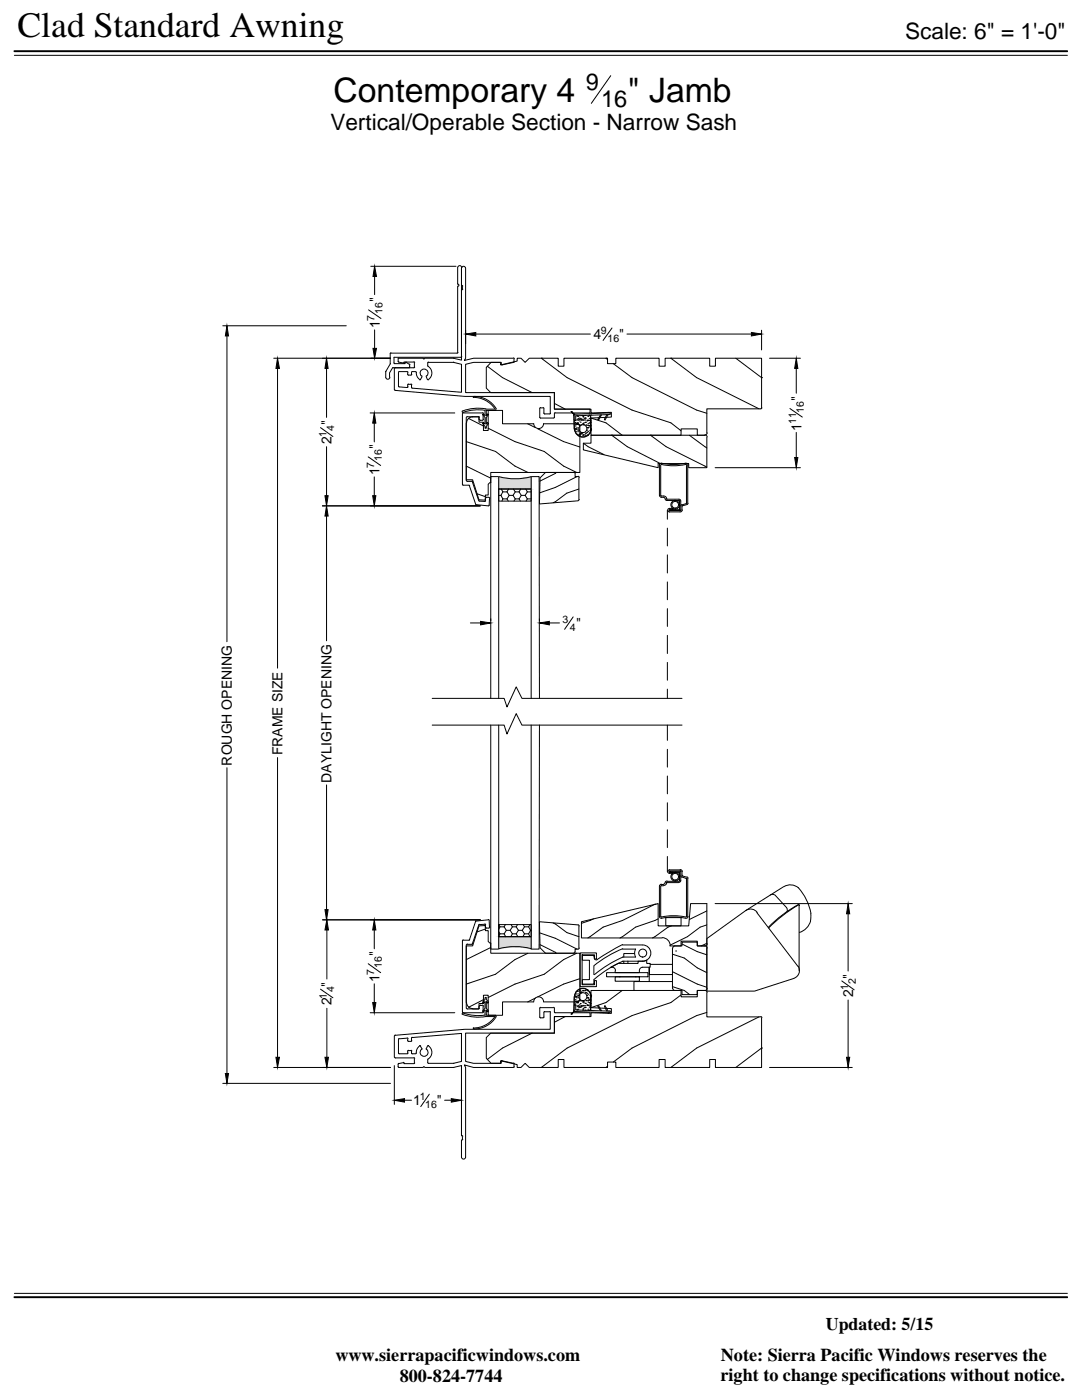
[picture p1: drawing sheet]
<svg xmlns="http://www.w3.org/2000/svg" width="216mm" height="279mm" viewBox="0 0 216 279" stroke-linecap="round" stroke-linejoin="round" font-family="sans-serif">
<!-- layer: DIM -->
<g fill="none" stroke="#000" stroke-width=".2">
<path d="M2.9 11h210.1M121.9 15.1l-3.9 5.5M74 53.1h17M74.7 55.2v3.6M44.5 65h24.6M45.3 67v61.1M54.6 71.5h23.3M55.4 73.5v59.8M65.2 73.5v9.8M73.5 61.8l2.5 1.8M74.7 65.8v3.7M92.9 65.9v2.7"/>
<path d="M94.9 66.7h22.9M122.1 65.5l-1.8 2.4M125.1 66.7h24.8M152 65.9v3.9M153.6 71.5h6.1M158.9 73.5v5M64 85.3l2.4 1.8M65.2 89.1v9.8M73.5 91.2l2.5 1.7M73.9 82.4h16.8M74.7 84.4v3.8M74.7 95.2v3.7"/>
<path d="M142.7 93.3h17M157.6 81.5l2.5 1.7M158.9 86.3v5M64.3 101h31.5M65.2 103v24.9M93.9 124.3h2M97.9 123.5v.4M107.6 123.5v.4M109.6 124.3h2M114.4 123.1l-1.7 2.5M45.3 153.2v61M55.4 151.2v59.8"/>
<path d="M65.2 156.6v24.9M64 197.4l2.4 1.7M64.3 183.6h31.5M65.2 185.6v9.8M73.5 192.3l2.5 1.8M74.7 185.6v3.7M74.7 196.3v3.8M142.7 180.3h27.4M168 195.8l2.4 1.7M169.2 182.4v11.4M169.2 199.6v11.4M44.5 216.2h33.4"/>
<path d="M54.6 213h23.3M65.2 201.2v9.8M73.9 202.1h16.8M78.7 212.7v7.7M80.7 219.6h1.4M85.7 218.4l-1.7 2.4M88.7 219.6h1.4M92.1 216.3v4.1M153.6 213h16.5M2.9 258.1h210.1"/>
</g>
<g fill="#000" stroke="#000" stroke-width=".2">
<path d="M74.7 53.1l.4 2.1h-.7zM45.3 65l.3 2h-.6zM55.4 71.5l.4 2h-.7zM65.2 71.5l.3 2h-.7zM74.4 69.5h.7l-.4 2zM92.9 66.7l2-.3v.6zM149.9 66.4l2.1 .3-2.1 .3zM158.9 71.5l.3 2h-.6zM64.8 98.9h.7l-.3 2.1zM74.4 98.9h.6l-.3 2.1zM74.7 82.4l.3 2h-.6zM158.6 91.3h.6l-.3 2z"/>
<path d="M65.2 101l.3 2h-.7zM95.9 124l2 .3-2 .4zM107.6 124.3l2-.3v.7zM65.2 183.6l.3 2h-.7zM64.8 181.5h.7l-.3 2.1zM74.7 183.6l.3 2h-.6zM169.2 180.3l.4 2.1h-.7zM45 214.2h.6l-.3 2zM55.1 211h.7l-.4 2zM64.8 211h.7l-.3 2zM74.4 200.1h.6l-.3 2zM78.7 219.6l2-.3v.7z"/>
<path d="M90.1 219.3l2 .3-2 .4zM168.9 211h.7l-.4 2z"/>
</g>
<!-- layer: PRODUCTS -->
<g fill="none" stroke="#000" stroke-width=".2">
<path d="M91.3 53.5v3.1l.1 .2M91.3 57.3v13.1M91.4 57l-.1 .2M91.5 56.7l.1 .2-.1 .2M92.1 53.5v17.7M92.1 53.4a.41 .41 0 0 0-.4-.4 .41 .41 0 0 0-.4 .4M92.1 57.8v14.1l-1.6-.4h-5.7l-.2 .2-.2-.2h-4.8M92.1 57v-3.7a.41 .41 0 0 1 .5-.1 .41 .41 0 0 1 .3 .4v17.9l-.2 .4 1.8-.4h7.9M92.2 57l.1 .1M92.3 57.1v.6M92.3 57.7l-.1 .1M77 74.2v1.1"/>
<path d="M77.8 75.3a.41 .41 0 0 1-.4 .4 .41 .41 0 0 1-.4-.4M77.9 72.6l-.9 1.5M77.9 72.5v.1M78 70.5h13.2M78 70.4l-.1 .2v2M78.3 73.5l-.6 .9v.9M78.4 73.4h4.2M78.5 73.3l-.2 .1M78.7 73.5v4.3M78.7 77.7l.2 .2M78.8 77.9l14 1.2h17v3.4M78.9 73.3l-.2 .2"/>
<path d="M79.4 71.6v.5M79.4 72.1l.2 .2M79.5 72.3l1 .1 .2-.1M79.6 71.4l-.2 .2M79.6 74.2h1.6M79.6 77.2l1.6 .1M79.7 74.2l-.2 .2v2.7l.2 .1M81 72.3l.7 .4M81.3 74.2l.1 .1M81.4 74.7l.1 .2M81.4 74.4v.3M81.4 76.8v.4"/>
<path d="M81.4 77.2l-.2 .1M81.5 76.7h.5M81.5 76.6l-.1 .2M81.7 72.7l.1 .1M81.7 72.8v.5M81.8 73.2l-.2 .2M82 76.6l.2 .2M82.2 74.7l-.2 .2h-.5M82.6 72.3h-2M82.6 72.2l.1 .2M82.7 72.4v.9M82.7 73.2l-.1 .2"/>
<path d="M82.9 74.2h-.7l-.1 .5M82.9 74.2l.2 .1a1.57 1.57 0 0 0 .6 1.4M83.9 75.7l-.2 .1M84.1 75l.1 .3M84.1 75.3l-.2 .4M85.1 75.3l.3 .5h.1M85.1 75v.3M85.1 75a.79 .79 0 0 0 .1-1.1 .79 .79 0 0 0-1.2 0 .79 .79 0 0 0 .1 1.1M85.4 73v.1M85.4 73.1a1.56 1.56 0 0 1 .1 2.6M85.5 72.3h5l1.6 .4v5.6l-9.9-.8-.1-.7M85.5 72.3l-.1 .1v.6"/>
<path d="M90.5 71.4h.1M90.5 72.3h.1M91.4 70.3l-.2 .2M92 71.3h-13.4v1.1l.2 .2h2l.1-.3h.2M92.1 71.1l-.1 .2M94.5 79.3a5.2 5.2 0 0 1 4.3 2.3M94.5 79.1a5.1 5.1 0 0 1 4.5 2.5M94.5 79.2v.2M97.2 73.1l3.1 2.3 5.9 3M100.2 72.8l-.2-.1v-.4h-5.5l-1.6 .4v5.7h17.7v3.3h7.1v.7h-6.9M102.5 71.4l.1 .2M102.6 71.6v.6"/>
<path d="M102.6 72.2l-.1 .1-2.4 .5M108 71.5h.1M108 71.5l5.2 3.9 12.9 6.4 7.8 2.6 2 1.6M120.9 71.5h.1M120.9 71.5l.3 .2M122.4 72.6l3.7 2.8 12.9 6.4 2 .7M133.9 71.5h.1M133.9 71.5l5.1 3.9 12.5 6.2M146.8 71.5l5.2 3.9M152 75.4h.1M92.3 82l-.1 .2 .2 .1M92.3 96.7l.1 .1"/>
<path d="M92.3 82.5v14.2M92.4 82.4h3.9M92.4 96.8h1.1M92.4 82.4l-.1 .1M93 88.1l5.9 2 3.9 2.9 2.6 1.3M93 93l4.9 2.4M93 83.3v12.6M93.1 95.9l.2 .2h.8M93.2 83.2h2.2M93.3 83.1l-.2 .2M93.5 83.5l3 1.5M93.6 96.8l.1 .1"/>
<path d="M93.7 97l1.2 3.7 2.6 .3 .2-1.5M94.1 96l.2 .1M94.2 96.1l1.3 3.8M94.3 83.2h1.3v1.1h.9v1.6h.9v-4h2.9v2.7l6.2-.1a.98 .98 0 0 0 1 1 .98 .98 0 0 0 1-.9h6.8l.3 .2 .1 9.5h-17.8v2h-.2l-.3 .3v2.2h-.6v1h-1.2l-1.3-4h-1.3v-11.4M94.3 83.2a1.24 1.24 0 0 0-1.2 1.2M95.2 98.5l1.6 .6M95.5 83.1l.1 .2M95.5 99.9l.2 .1M95.6 83.3v.4M95.6 83.7l.3 .2M96.3 82.4l.2 .1M96.4 82.5v1.2"/>
<path d="M96.5 83.7l-.3 .2h-.4M96.8 81.9h-2.5l-1.9 .4M96.8 99.5v.4M96.9 99.9l-.2 .2-1.1-.1M96.9 81.7h1.8M97 81.6l-2-.1-1.4 .1-1.3 .4M97.1 99.2h.4M97.1 99.2l-.2 .3M97.4 85.5l5.4 2.6 5.8 2 3.9 2.9 2.6 1.3M97.5 99.2l.2 .3M98.9 81.7v.2h-1.9v1l.3-.3 .2 .1-.5 .6v1.3l.3-.3 .2 .2-.5 .6v.4h-.2v-.4l-.5-.6 .2-.2 .3 .3v-1.3l-.5-.6 .2-.1 .3 .3v-1M99.5 95.1a12 12 0 0 0 6.5 0v2.5h-6.5z"/>
<path d="M99.5 97.6h6.5v2.4h-6.5zM99.5 98.9h.5M100 98.9l.3 .7M100 97.6l.3 .6M100.3 98.2h.9M100.3 99.6h.9M100.3 98.2l-.3 .7M100.3 99.6l-.2 .4M101.2 99.6l.2 .4M101.2 98.2l.4 .7M101.5 97.6l-.3 .6M101.6 98.9h.8"/>
<path d="M101.6 98.9l-.4 .7M102.4 98.9l.4 .7M102.4 97.6l.4 .6M102.8 98.2h.8M102.8 99.6h.8M102.8 98.2l-.4 .7M102.8 99.6l-.2 .4M103.6 99.6l.2 .4M103.6 98.2l.4 .7M103.9 97.6l-.3 .6M104 98.9h.8M104 98.9l-.4 .7"/>
<path d="M104.8 98.9l.4 .7M104.9 97.6l.3 .6M105.2 98.2h.8M105.2 99.6h.8M105.2 98.2l-.4 .7M105.2 99.6l-.2 .4M105.3 84.6l1.5 .7M107.3 85.6l5.2 2.5 3.2 1.1M107.8 81.4h.5M107.9 81.3l-.2 .2v1.8M108.4 81.3l.1 .2v1l.2 .1M109.9 82.4l-.2 .2h-1"/>
<path d="M110.6 83.3l-.1 .1h-2.7l-.1-.1M110.6 82.5v.8M110.6 80.5l2.2 1.2M110.8 82.4l-.2 .1M111 94.3l-3.2 1.7M113.9 82.2h.1M114 82.2h.1M114.5 82.7h.1M114.5 94.3h-5.7l-1 1.1-.2 5.2 7.8-.7M114.5 82.7v.3M114.5 82.7l.1 3M114.5 94.2l.3 .2"/>
<path d="M114.6 84.1a2.69 2.69 0 0 0 .9 2.9 1.68 1.68 0 0 0 2.5-1.5M114.6 82.8v1l.1 .1M114.7 82.6l-.1 .2M114.7 83.9h.1M114.8 84.3h.1M114.8 85h.1M114.8 85.8h.1M114.8 83.9h.1M114.8 94.5v.6h.5M114.8 83.9l-.2 .1M114.8 84.6h.1M114.8 85.7h.1"/>
<path d="M114.8 85.5h.1M114.8 84.8h.1M114.9 86.2h.1M114.9 83.8l-.1 .1M114.9 85.4h.1M115 85.7h.1M115 84.6l.7 .3M115.1 83h.1M115.1 84.5h.1M115.1 83.7h.1M115.1 84.7h.1M115.1 84.4h.1"/>
<path d="M115.1 95.1l-4.3 2.2-3.1 1.1M115.2 86.7h.1M115.2 83h.1M115.2 84.4h.1M115.3 83.1h.1M115.3 83.9h.1M115.3 84.6h.1M115.3 85.4h.1M115.3 86.2h.1M115.3 84.4h.1M115.3 85.8h.1M115.3 84.7h.1"/>
<path d="M115.3 83.6h.1M115.4 95.1l.2 .2M115.5 83.7h.1M115.5 85.8h.1M115.5 86.7h.1M115.5 83.4h.1M115.5 97.6l-2.4 .8-2.7 1.9M115.5 95.3v4.4M115.6 84h.1M115.6 99.7l-.2 .2M115.6 83.7h.1M115.6 86.9h.1"/>
<path d="M115.7 84.9h.1M115.7 86.5h.1M115.8 83.5h.1M115.8 84.3h.1M115.8 86.5h.1M115.8 86.7h.1M115.9 84.8h.1M115.9 86.4h.1M115.9 83.7h.1M116 83.9h.1M116 83.6h.1M116 86.5h.1"/>
<path d="M116.2 83.7h.1M116.3 83.1h.1M116.3 83.9h.1M116.3 84.6h.1M116.3 86.9h.1M116.3 86.8h.1M116.3 82.9h.1M116.3 84.5h.1M116.3 83.2h.1M116.3 84.8h.1M116.4 84.7h.1M116.4 88.4l1 .7 3.1 1.6"/>
<path d="M116.5 84.4h.1M116.5 83.8h.1M116.5 83.5h.1M116.6 86.8h.1M116.7 83.8h.1M116.7 83.4h.1M116.7 82.9h.1M116.8 83.5h.1M116.8 84.3h.1M116.8 86.5h.1M116.8 86.9h.1M116.9 84.8h.1"/>
<path d="M116.9 86.4h.1M117.1 85.8h.1M117.1 86.3h.1M117.1 84h.1M117.2 83.9h.1M117.2 85.3h.1M117.2 86.9h.1M117.2 84.9h.1M117.2 85.4h.1M117.2 86.8h.1M117.3 83.1h.1M117.3 83.9h.1"/>
<path d="M117.3 84.6h.1M117.3 85.3h.1M117.3 86.1h.1M117.4 85.3h.1M117.4 84.9h.1M117.5 82.9h.1M117.5 84.4h.1M117.5 85h.1M117.5 83.9h.1M117.5 83.6h.1M117.6 86.4h.1M117.7 85.9h.1"/>
<path d="M117.7 84.3h.1M117.7 82.9l-2.8 .1v.8M117.7 82.8l.2 .2 .1-.2M117.7 83.9h.1M117.7 83.5h.1M117.8 84.3h.1M117.8 85h.1M117.8 85.7h.1M117.8 83l.1 2.5M117.9 85.8h.1M117.9 83v2.5M117.9 85.5a1.62 1.62 0 0 1-1.5 1.7 1.62 1.62 0 0 1-1.7-1.6"/>
<path d="M117.9 83.4l3 1 3.2 2.5M119.8 82.8l-.5 .9 .2 .1 .5-1M121.1 82.7l-.5 1 .1 .1 .7-1.1M121.5 82.4l-.1-.1v.1l-6.8 .3-.6-.5 .5 .5M121.6 82.4l.1 .1M121.6 82.7l-3.6 .2M121.7 82.5v.1M121.8 82.6l-.2 .1M122.1 86.9h.1M122.1 86.9l3.1 2.2 6.6 3.4M129.8 86.9h.1M129.8 86.9l3.1 2.2 8.1 4.1"/>
<path d="M131.6 98.8v.2l.4 .2M131.8 92.9v6M131.8 98.8l.2 .2M132 99.2l.5 .1 .2 .2M132 99h.4M132 92.7l-.2 .2M132.4 99l.3 .1 .3 .4M132.7 99.5l.1 .3 .3 .1M133 99.5l.1 .1M133 99.6h2.5M133.1 99.9h2.5v1.8h-1.9v.2h2h-2.2M135.5 99.6l.2 .1 .1 .3"/>
<path d="M136.8 92.4a12.4 12.4 0 0 1-5 .1l-.2 .3v6.1M136.8 92.7l-2 .3-2.8-.3M136.9 92.5h.3l.1 .3M136.9 92.7l.1 .2M137 92.9v7.5M137.2 92.8v7.6M137.5 86.9l3.5 2.5M141.1 86.4l-.2 .3-.2 .1 .2 .1 .2 .3M151.8 81.6h-10.8v4.8M152 81.4v-9.9h-9.2v1.6h-1.2v-1.6h-8.9v1.6h-1.2v-1.6h-8.6v1.1h-1.7v-1.1h-8.7v1.6h-1.1v-1.6h-5.8l-.8 .8-.8-.8h-.8v.6l-3.3 .7v-.5h-1.9l-1 1v4.2l.9 .9h12.7v3.3h7.3v.7l4.1-.1v.9l-4.1 .2v3.5h18v-1.3h3.2v1.3h1.6h-22.8v1.5h-1.5v1.4l14.9 3.5v-.8h6.1v.8h3.6v-6.1M152 81.4l-.2 .2M133.2 101.8v1.8"/>
<path d="M133.2 105.4v3.6M133.2 110.7v3.7M133.2 116.1v3.6M133.5 101.5h.8v.2h-.8M133.5 102.2h2.2M133.6 101.7l-.1 .1 .1 .1M133.6 101.5a.35 .35 0 0 0-.4 .3 .35 .35 0 0 0 .4 .4M135.8 100v1.8M135.9 101.7l-.2 .2 .1-.1M136 100.7l-.2 .3M136.2 101.8l-.3 .3-.2 .1M136.2 100.9l-.1 .9"/>
<path d="M137 100.4l-1 .4M137 100.7l-.8 .3M137.3 100.4l-.2 .3M86.2 139.4h14.4l.6 1.7 1.8-4 1.1 2.3h32M97.9 139.4v-44.3h1.6v44.3M106 139.4v-44.3h1.6v44.3M133.2 121.5v3.5M133.2 126.8v3.6M133.2 132.2v3.6M133.2 137.5v1.9M86.2 144.7h14.4l.6 1.8 1.8-4.1 1.1 2.3h32M97.9 144.7v44.7h1.6v-44.7"/>
<path d="M106 144.7v44.7h1.6v-44.7M133.2 144.7v3.1M133.2 149.5v3.6M133.2 154.9v3.5M131.8 176.9v6M132 176.8h.4M132 176.5h.4M132 176.7l-.2 .2M132 176.5h-.2l-.2 .4v6M132.7 176.2l-.3 .3M133 176.2l-.3 .4-.3 .1M133 176.1h2.5"/>
<path d="M133.1 176.1l-.1 .1M133.1 175.8l-.3 .1-.1 .3M133.2 160.2v3.6M133.2 165.6v3.6M133.2 170.9v3.1M133.5 173.9h2.2h-2v.2h1.9v1.8h-2.5M133.5 174.1h.8v.2h-.8M133.5 173.6h2.2M133.6 173.9l-.1 .1h.1M133.6 173.6a.35 .35 0 0 0-.4 .4 .35 .35 0 0 0 .4 .3M135.7 173.5l.2 .1 .3 .4M135.8 174.8l.2 .3"/>
<path d="M135.9 174l-.2-.2 .1 2.1-.3 .2M136 175l.9 .3M136.1 174v.7M136.1 174.6l.1 .2M136.2 174.8l.8 .3M136.9 175.3l.1 .1M137 175.4v7.5M137.1 175l.2 .3M137.2 175.3v7.6M153.7 178.6a.92 .92 0 0 1 1.1 .1l2.1 2.4 .2 .3-.1 .6M156.3 177l-7.5 4.7-7.8 5.6v10.5h9.6l7.8-2.5M156.4 177a2.44 2.44 0 0 1 2.9 .2"/>
<path d="M159.3 177.1a10.6 10.6 0 0 1 2.5 5.2M92.3 187.8v14.2M92.4 187.6h1.1M92.4 187.6l-.1 .1M93 188.6v12.6M93.3 188.4l-.2 .2M93.7 187.5l-.1 .1M94.3 188.4l-1.1 .1M95.5 184.7l-1.3 3.7M95.7 184.5l-.2 .1M96.5 199.5l-3 1.5M96.7 184.5h-1.1"/>
<path d="M96.7 184.4l.2 .1M96.8 184.6v.4M96.8 185.4l-1.6 .6M96.9 185l.2 .2M97.1 185.2h.4M97.4 183.6l-2.5 .2-1.2 3.8M97.4 183.5l.2 .2 .1 1.3M97.7 185l-.2 .2M97.9 189.1l-4.9 2.4M99.5 189.4v-2.5h6.5v2.5M99.5 184.5h6.5v2.4h-6.5zM99.5 185.9l.3 .5"/>
<path d="M99.5 184.5l.3 .5M99.8 185h.8M99.8 186.4h.8M99.8 185l-.3 .5M99.8 186.4l-.3 .5M100.6 186.4l.3 .5M100.6 185l.4 .7M100.8 184.5l-.2 .5M101 185.7h.8M101 185.7l-.4 .7M101.8 185.7l.4 .7M102 184.5l.2 .5"/>
<path d="M102.2 185h.8M102.2 186.4h.8M102.2 185l-.4 .7M102.2 186.4l-.3 .5M103 186.4l.3 .5M103 185l.4 .7M103.3 184.5l-.3 .5M103.4 185.7h.8M103.4 185.7l-.4 .7M104.2 185.7l.5 .7M104.4 184.5l.3 .5M104.7 185h.8"/>
<path d="M104.7 186.4h.8M104.7 185l-.5 .7M104.7 186.4l-.4 .5M105.4 190.2l-2.6 1.3-3.9 2.9-5.9 2M105.5 186.4l.2 .5M105.5 185l.4 .7M105.7 184.5l-.2 .5M105.9 185.7h.1M105.9 185.7l-.4 .7M106 189.3a12.4 12.4 0 0 0-6.5 0M106.8 199.2l-1.5 .8M107.7 186.2l3.1 1.1 4.3 2.1"/>
<path d="M107.8 188.5l3.2 1.7M110.4 184.2l2.7 1.9 2.4 .8M114.6 198.9l-.1 3M114.6 198.9v1.6M114.6 198.9a1.68 1.68 0 0 1 1.8-1.7 1.68 1.68 0 0 1 1.6 1.8M114.7 198.9a1.62 1.62 0 0 1 1.7-1.6 1.62 1.62 0 0 1 1.5 1.7M114.8 199.5h.1M114.8 198.7h.1M114.8 199.9h.1M114.8 198.9h.1M114.8 199h.1M114.8 199.8h.1"/>
<path d="M114.9 198.4h.1M114.9 199.1h.1M115 198.9h.1M115.1 190.2l-2.6 1.3-3.9 2.9-5.8 2-5.4 2.7M115.1 199.8h.1M115.2 197.9h.1M115.3 200l-6.8-.1a.98 .98 0 0 0-1-1 .98 .98 0 0 0-1 1.1h-6.2v2.6h-2.9v-4h-.9v1.7h-.9v1.1h-1.3M115.3 199.9h.1M115.3 199.1h.1M115.3 198.4h.1M115.3 198.7h.1M115.3 199.9l.2-.1 .2-.3v-9.3h-17.8v-2h-.2l-.3-.3v-2.2h-.6v-1l-1.2 .1-1.3 4h-1.3v11.3"/>
<path d="M115.3 199.8h.1M115.5 198.7h.1M115.5 197.8h.1M115.5 184.8v4.4M115.6 184.8l-.2-.2-7.8-.6 .2 5.2 1 1h5.7M115.6 189.2l-.2 .2h-.6v.6l-.3 .2M115.6 197.7h.1M115.7 199.6h.1M115.7 198h.1M115.7 195.3l-3.2 1.1-5.2 2.5M115.7 199.6l-.7 .4M115.8 198h.1"/>
<path d="M115.8 197.8h.1M115.8 190.2h3.2v1.2h-.4v-.8h-2.5v5.9h2.5v-.8h.4v1.2h-3.2zM115.9 199.8h.1M115.9 198.2h.1M116 198h.1M116.3 199.9h.1M116.3 197.7h.1M116.3 199.8h.1M116.4 199.8h.1M116.6 197.7h.1M116.8 198h.1M116.8 197.7h.1"/>
<path d="M116.9 199.7h.1M116.9 198.1h.1M117.1 198.7h.1M117.1 198.2h.1M117.2 199.1h.1M117.2 197.7h.1M117.2 199.6h.1M117.3 200h.1M117.3 199.2h.1M117.3 198.4h.1M117.4 199.2h.1M117.4 199.6h.1"/>
<path d="M117.5 199.5h.1M117.5 199.6h.1M117.6 198.1h.1M117.7 198.6h.1M117.8 199.6h.1M117.8 198.8h.1M117.9 198.7h.1M117.9 199l-.1 2.5M117.9 199l-.1 2.7-2.9-.2v-.8M118.4 183.4l-2.4 .9M118.5 190.9v-.2h-2.3v.9h1.4v3.9h-1.4v.9h2.3v-1M118.5 192.8v1.7"/>
<path d="M118.6 191l.1 .4 .4 .1M121 194.1h8.3v.8h-8.3zM121.9 193h.2M122.1 193a.67 .67 0 0 1 .7 .7M122.8 194.9h4.8v.9h-4.8zM122.8 193.7v.4h4.8v-.4M123.4 192.2l-1.5 .8M123.6 194.9h.1M124.1 197.7l-3.2 2.4-3 1M124.2 191.8h4h-.9v.5h-4M124.2 188.6h4M124.2 189.4h2.6"/>
<path d="M124.2 191h2.6M124.2 188.5l-5.1 3M124.2 189.3a23.3 23.3 0 0 0-5.7 3.4M124.3 191.8a22.6 22.6 0 0 0-5.7 3.6M124.3 191a23.2 23.2 0 0 0-5.7 3.5M124.5 191.8v.5M125.3 191.8v.5M126.6 190.3h-2.1v.7M126.8 194.9h.1M126.8 189.4a1.62 1.62 0 0 0 0 1.6M128.2 188.6a1.62 1.62 0 0 1 1.7 1.6 1.62 1.62 0 0 1-1.7 1.6l.8-.2M128.2 193a.67 .67 0 0 0-.6 .7"/>
<path d="M129 191.6v.7h.7v.7h-1.5M129.7 192.5h4.5M130.7 180.5h.1M130.7 180.5l-6.5 3.2-3.9 1.3-3 2.2M131.3 183.4l-4.5 1.6-3.1 2.2M131.6 182.9l.1 .3h.3M131.8 182.9l.2 .1M132 183l2.8-.2 2 .2M132 183.3l2.8-.3 2 .3M132.1 187.2h-16.1v-3.2l15.3-3.7v4.5h6.1l.4-4.5h3.2v8.1M132.1 187.1a1.62 1.62 0 0 1 1.6 1.6M132.8 183.1h3.1v1.7h-3.1z"/>
<path d="M133.7 188.8h2.2v-1h3.2v1h1.6M134 184.8l-.7 .2-3.1 2.2M134.2 195.9h-7.7v1.8M134.2 194.5h-4.7v-1.5v2.9M134.2 196.9l2.3 .8 1.1 .8M134.2 190.4l2.3 .8 2.6 2 1.9 .9M134.2 193.9l4.9 2.5 1.9 .6M134.2 189.2v8.1M134.2 197.3l.1 .2 .4 .2h1.4v.8h3v-.8h1.6M134.8 189.8h.1M135.9 198.6l-2 1.5-7.8 2.6-12.9 6.5-5.2 3.8M136.1 188.4l3 1.5 1.9 .7"/>
<path d="M137 182.9l-.1 .1M137.3 182.9l-.1 .3h-.3M140.7 188.8h-1.6v-.8h-3v.8h-1.4l-.4 .2-.1 .2M140.7 197.7h-1.6v1.2h-3.2v-1.2h-18v3.4l4.1 .2v.9l-4.1-.1v.8h-7.3v3.3h-12.7l-.9 .9v4.1l1 1h1.9v-.5l3.3 .8v.5h.8l.8-.8 .8 .8h5.8v-1.6h1.1v1.6h8.7v-1h1.7v1h8.6v-1.6h1.2v1.6h8.9v-1.6h1.2v1.6h9.2v-9.9M140.7 188.8l.3 .2 .1 .2M140.7 197.7l.3 .2 .1 .2M141 198.1v4.8h10.8M141 189.2v8.1M141 184.6l-1.3 .4-2.5 1.9-3.5 1.8M141 181.8l-3.5 1.7M141 188.3l-1.1 .5M141.1 197.3l-.2 .3-.2 .1"/>
<path d="M141.1 188.4l-.2 .3-.2 .1M148.9 181.7a1.62 1.62 0 0 1 2.2 .4M151 182.1l8.2 10.7M153.3 185a20.8 20.8 0 0 1 6.2-4.4v.1l-.1-.1a24.2 24.2 0 0 0-6 4.6M159.2 192.8a1.62 1.62 0 0 1-.7 2.4M159.5 180.8v12.9M161.8 183.8a3.3 3.3 0 0 1-2.3 2.3M161.8 182.3l-.1 1.5M78.7 206.7v4.3M78.7 211l.2 .1M78.9 211.1h3.7M78.9 206.6l-.2 .1"/>
<path d="M79.4 212.4v.5M79.4 212.9l.2 .1M79.5 207.4v2.7l.2 .2M79.6 213h4.8l.2-.2 .2 .2h5.7l1.6-.3v14M79.6 212.2l-.2 .2M79.6 210.3h1.6M79.7 207.3l-.2 .1M80.5 212.1l-1 .2M80.5 212l.2 .2M80.6 212.2l2 .1M81.2 207.2l-1.6 .1M81.2 207.1l.2 .2"/>
<path d="M81.4 207.7l.1 .1M81.4 207.3v.4M81.4 209.8v.4M81.4 210.1l-.1 .2M81.5 209.7h.5M81.5 209.6l-.1 .2M82 209.6l.2 .2M82.1 209.8l.1 .5h.7M82.2 207.7l-.2 .1h-.5M82.2 207.1l9.9-.9v5.6l-1.6 .4h-5l-.1-.1v-.6M82.3 207l-.2 .2v.5M82.6 211.1l.1 .1"/>
<path d="M82.7 211.3v.8M82.7 212.1l-.1 .2M83.1 210.1l-.2 .2M83.7 208.7h.2M83.7 208.7a1.56 1.56 0 0 0-.6 1.5M83.9 208.8l.3 .4-.1 .3M84.1 209.4a.79 .79 0 0 0-.1 1.2 .79 .79 0 0 0 1.2 0 .79 .79 0 0 0-.1-1.2M85.1 209.2v.3M85.3 208.8l-.2 .4M85.4 211.3v.2M85.5 208.7a1.56 1.56 0 0 1-.1 2.6M85.5 208.7h-.2"/>
<path d="M90.6 213h-.1M90.6 212.2h-.1M92.3 202l.1 .1M92.3 202.5l2 .4 1.3 .1 1.4-.1M92.4 202.2l-.2 .1 .1 .2M92.4 202.1h3.9M92.4 202.2l2.5 .5 1.9-.1M93.1 200a1.24 1.24 0 0 0 1.2 1.3M93.1 201.2l.2 .2h2.1M94.5 205.1v.2M95.6 200.8v.4M95.6 201.2l-.1 .2"/>
<path d="M95.8 200.7h.4M95.9 200.6l-.3 .2M96.2 200.6l.3 .2M96.4 200.8v1.2M96.5 202l-.2 .1M96.8 202.6v-1l-.3 .3-.2-.1 .5-.6v-1.3l-.3 .3-.2-.2 .5-.6v-.3h.2v.3l.5 .6-.2 .2-.3-.3v1.3l.5 .6-.2 .1-.3-.3v1h1.9v.3M96.9 202.9h1.8M98.8 202.9a5.2 5.2 0 0 1-4.3 2.3M99 202.9a5.1 5.1 0 0 1-4.5 2.5M100.1 211.7l2.4 .5M102.4 213h-7.9l-1.8-.5 .2 .5v17.9M102.5 212.1l.1 .2"/>
<path d="M102.6 212.3v.6M102.6 212.9l-.1 .1M106.2 206.2l-5.9 3-3.1 2.2M107.7 201.2v1.9h.8v-1.1l.2-.1M107.8 201.1h2.6M107.9 201l-.2 .2M108 213h.1M108.7 201.9h1M109.7 201.9l.2 .1M109.8 202v3.4h-17l-14 1.2M110.5 201l.1 .2M110.6 202l.2 .1"/>
<path d="M110.6 201.2v.8M110.8 202.1h6.9v.8h-7.1v3.3h-17.7v5.6l1.6 .4h5.5v-.5l.2-.1M112.8 202.9l-2.2 1.1M113.9 202.4h.1M114 202.4h.1M114.5 201.9l-.5 .5 .6-.5 6.8 .2v.1l.3-.3M114.5 201.9h.1M114.5 201.5v.4M114.6 200.7v1M114.6 201.7l.1 .2M114.6 200.4l.2 .2M114.7 200.6h.1"/>
<path d="M114.7 200.5l-.1 .2M114.8 200.2h.1M114.8 200.6h.1M114.8 200.5l.1 .2M115.1 201.5h.1M115.1 200h.1M115.1 200.8h.1M115.1 200.1h.1M115.2 201.5h.1M115.2 200.1h.1M115.3 201.4h.1M115.3 200.7h.1"/>
<path d="M115.3 200.1h.1M115.3 201h.1M115.5 200.8h.1M115.5 201.1h.1M115.6 200.5h.1M115.6 200.8h.1M115.8 201h.1M115.8 200.3h.1M115.9 200.8h.1M116 200.7h.1M116 200.9h.1M116.2 200.8h.1"/>
<path d="M116.3 201.4h.1M116.3 200.7h.1M116.3 201.6h.1M116.3 200h.1M116.3 201.3h.1M116.5 200.1h.1M116.5 200.7h.1M116.5 201h.1M116.7 200.7h.1M116.7 201.1h.1M116.7 201.6h.1M116.8 201h.1"/>
<path d="M116.8 200.3h.1M116.8 200.2h.1M117.1 200.5h.1M117.2 200.7h.1M117.2 200.6h.1M117.3 201.4h.1M117.3 200.7h.1M117.5 201.7h.1M117.5 200.1h.1M117.5 201.6h.1M117.5 200.6h.1M117.5 201h.1"/>
<path d="M117.7 200.2h.1M117.7 200.6h.1M117.7 201h.1M117.8 200.3h.1M117.9 201.5l.1 .2M118 201.7l3.6 .1M119.8 201.7l-.5-.9 .2-.1 .5 1M120.9 213h.1M121.1 201.8l-.5-1 .1-.1 .7 1.1M121.2 212.8l-.3 .2M121.6 201.7l.2 .2M133.9 213h.1"/>
<path d="M141 202l-2 .7-12.9 6.5-3.7 2.8M151.5 202.9l-12.5 6.3-5.1 3.8M151.8 202.9l.2 .2M152 209.2h.1M152 209.2l-5.2 3.8M92.1 227.5v3.4M92.2 226.6l.1 .2M92.3 226.8v.6M92.3 227.4l-.1 .1M92.9 230.9a.41 .41 0 0 1-.4 .4 .41 .41 0 0 1-.4-.4"/>
<circle cx="116.3" cy="85.6" r=".79"/>
<circle cx="134.7" cy="100.7" r=".67"/>
<circle cx="134.7" cy="100.7" r=".86"/>
<circle cx="134.7" cy="175" r=".67"/>
<circle cx="134.7" cy="175" r=".86"/>
<circle cx="116.3" cy="198.9" r=".79"/>
<circle cx="128.2" cy="190.2" r=".79"/>
</g>
<g fill="#dbdbdb" stroke="#dbdbdb" stroke-width=".2">
<path d="M104.4 95.4l1.6-.3v.3z"/>
<path d="M99.5 95.6h6.5v2z"/>
<path d="M99.5 186.9h6.5z"/>
<path d="M99.5 95.1v.3h1.6zM99.5 95.1l1.6 .3z"/>
<path d="M104.4 95.4h1.6zM104.4 95.4h1.6z"/>
<path d="M99.5 95.4h1.6zM99.5 95.4h1.6z"/>
<path d="M102.8 95.6h3.2l-1.6-.2zM104.4 95.4h1.6v.2z"/>
<path d="M99.5 95.4v.2h3.3zM99.5 95.4l3.3 .2z"/>
<path d="M99.5 97.6h6.5zM99.5 95.6l6.5 2h-6.5z"/>
<path d="M99.5 186.9v2.1h6.5zM99.5 186.9h6.5v2.1z"/>
<path d="M102.8 189l3.2 .1zM102.8 189h3.2v.1z"/>
<path d="M99.5 189v.1h1.6zM99.5 189h3.3l-1.7 .1z"/>
<path d="M104.4 189.1h1.6zM104.4 189.1h1.6zM104.4 189.1h1.6v.3z"/>
<path d="M99.5 189.1h1.6zM99.5 189.1h1.6z"/>
<path d="M99.5 189.1v.3l1.6-.3zM99.5 189.1v.3z"/>
</g>
<!-- layer: DIM -->
<path d="M2.9 10.2h210.1M2.9 258.9h210.1" fill="none" stroke="#000" stroke-width=".38"/>
<text font-size="7.1" x="3.5" y="7.4">Clad Standard Awning</text>
<g font-size="6.7">
<text x="66.6" y="20.3">Contemporary 4</text>
<text x="125.3" y="20.3">&quot; Jamb</text>
</g>
<g font-size="4.7">
<text x="116.9" y="17.9">9</text>
<text x="120" y="21.3">16</text>
</g>
<g font-size="4.5">
<text x="180.6" y="7.8">Scale: 6&quot; = 1'-0&quot;</text>
<text x="65.9" y="25.9">Vertical/Operable Section - Narrow Sash</text>
</g>
<g font-size="3.6">
<text x="164.8" y="265.4">Updated: 5/15</text>
<text x="66.9" y="271.6">www.sierrapacificwindows.com</text>
<text x="79.8" y="275.7">800-824-7744</text>
<text x="143.8" y="275.6">right to change specifications without notice.</text>
<text x="143.8" y="271.5">Note: Sierra Pacific Windows reserves the</text>
</g>
<g font-size="2.8">
<text x="75.8" y="65.5" transform="rotate(-90 75.8 65.5)">1</text>
<text x="75.8" y="60.3" transform="rotate(-90 75.8 60.3)">&quot;</text>
<text x="118.4" y="67.7">4</text>
<text x="123.6" y="67.7">&quot;</text>
<text x="159.9" y="80" transform="rotate(-90 159.9 80)">&quot;</text>
<text x="66.2" y="88.6" transform="rotate(-90 66.2 88.6)">2</text>
<text x="66.2" y="84.8" transform="rotate(-90 66.2 84.8)">&quot;</text>
<text x="75.7" y="89.7" transform="rotate(-90 75.7 89.7)">&quot;</text>
<text x="159.9" y="86" transform="rotate(-90 159.9 86)">1</text>
<text x="75.7" y="94.9" transform="rotate(-90 75.7 94.9)">1</text>
<text x="114.9" y="125.3">&quot;</text>
<text x="46.2" y="152.8" transform="rotate(-90 46.2 152.8)">ROUGH OPENING</text>
<text x="56.4" y="150.7" transform="rotate(-90 56.4 150.7)">FRAME SIZE</text>
<text x="66.2" y="156.2" transform="rotate(-90 66.2 156.2)">DAYLIGHT OPENING</text>
<text x="75.7" y="190.9" transform="rotate(-90 75.7 190.9)">&quot;</text>
<text x="66.2" y="196.9" transform="rotate(-90 66.2 196.9)">&quot;</text>
<text x="75.7" y="196" transform="rotate(-90 75.7 196)">1</text>
<text x="170.3" y="195.3" transform="rotate(-90 170.3 195.3)">&quot;</text>
<text x="66.2" y="200.7" transform="rotate(-90 66.2 200.7)">2</text>
<text x="170.3" y="199" transform="rotate(-90 170.3 199)">2</text>
<text x="82.4" y="220.6">1</text>
<text x="87.2" y="220.6">&quot;</text>
</g>
<g font-size="2.1">
<text x="74.7" y="64" transform="rotate(-90 74.7 64)">7</text>
<text x="76.3" y="62.7" transform="rotate(-90 76.3 62.7)">16</text>
<text x="119.9" y="66.7">9</text>
<text x="121.2" y="68.3">16</text>
<text x="160.4" y="82.4" transform="rotate(-90 160.4 82.4)">16</text>
<text x="65.2" y="87.2" transform="rotate(-90 65.2 87.2)">1</text>
<text x="66.7" y="86" transform="rotate(-90 66.7 86)">4</text>
<text x="158.9" y="84.6" transform="rotate(-90 158.9 84.6)">11</text>
<text x="74.7" y="93.4" transform="rotate(-90 74.7 93.4)">7</text>
<text x="76.2" y="92" transform="rotate(-90 76.2 92)">16</text>
<text x="112.2" y="124.3">3</text>
<text x="113.7" y="125.8">4</text>
<text x="74.7" y="194.6" transform="rotate(-90 74.7 194.6)">7</text>
<text x="76.2" y="193.2" transform="rotate(-90 76.2 193.2)">16</text>
<text x="169.2" y="197.7" transform="rotate(-90 169.2 197.7)">1</text>
<text x="170.8" y="196.5" transform="rotate(-90 170.8 196.5)">2</text>
<text x="65.2" y="199.3" transform="rotate(-90 65.2 199.3)">1</text>
<text x="66.7" y="198" transform="rotate(-90 66.7 198)">4</text>
<text x="83.8" y="219.6">1</text>
<text x="84.8" y="221.2">16</text>
</g>
</svg>
